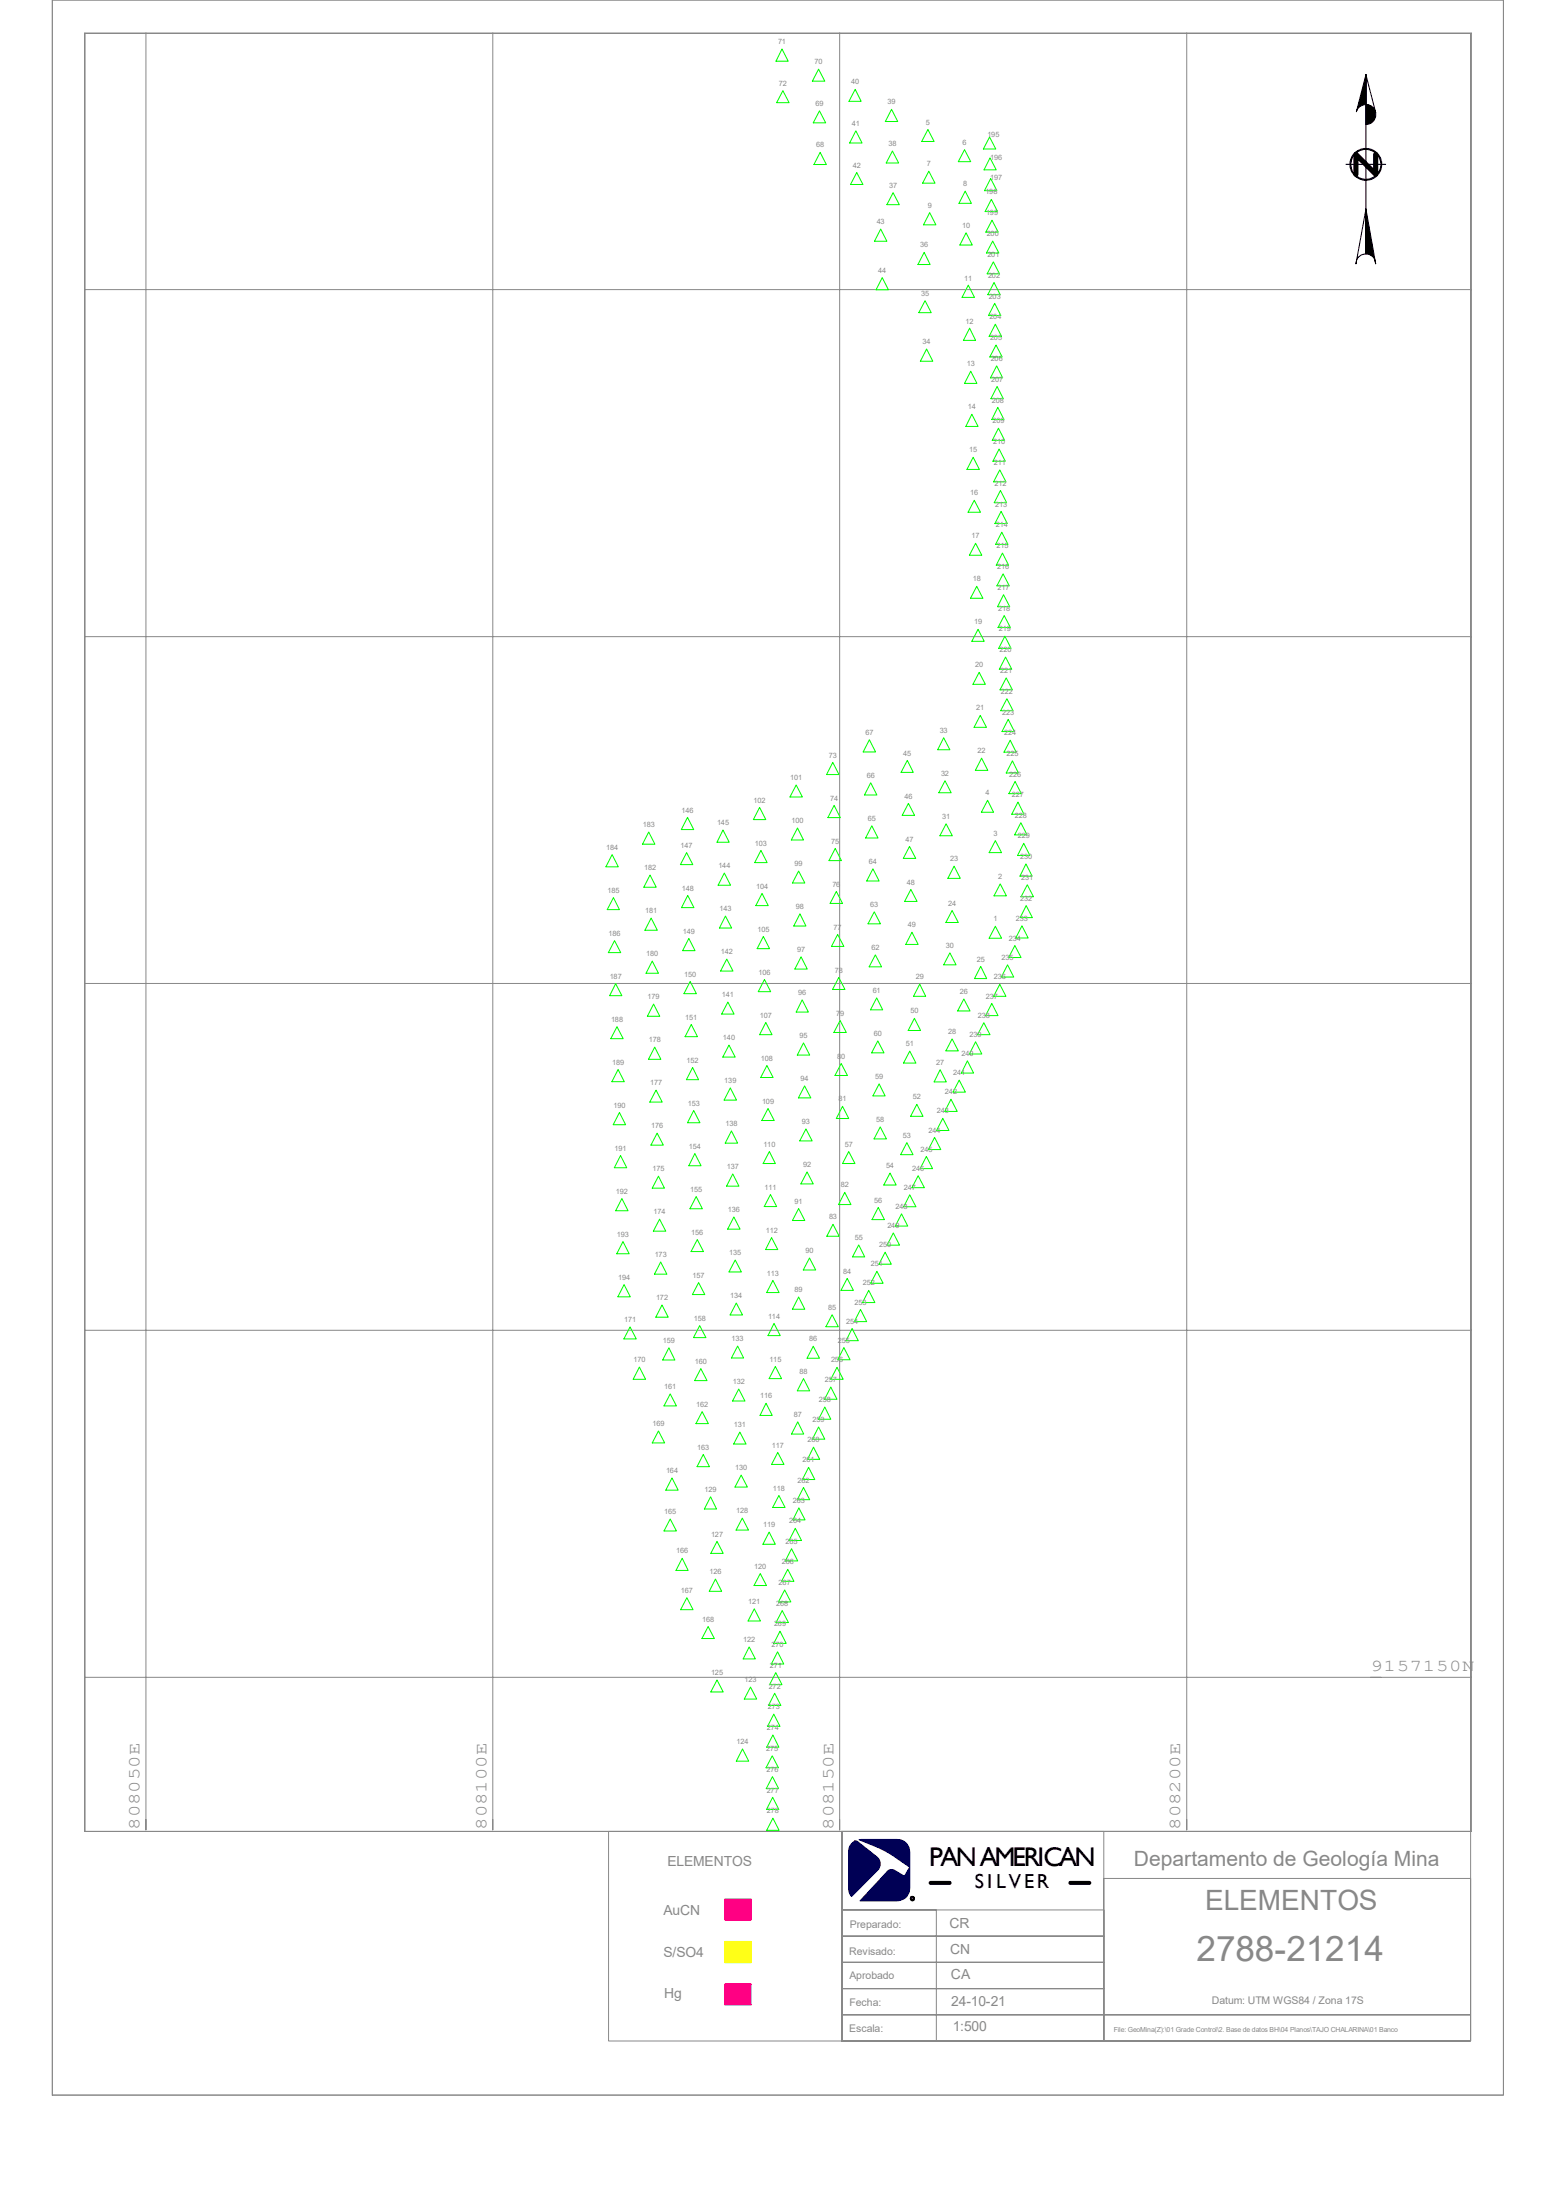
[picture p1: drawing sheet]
<svg xmlns="http://www.w3.org/2000/svg" width="297mm" height="420mm" viewBox="0 0 297 420" stroke-linecap="round" stroke-linejoin="round" font-family="sans-serif">
<g fill="#000" stroke="#000" stroke-width=".19">
<path d="M260.7 20a1.91 1.91 0 0 1 1.9 1.9 1.91 1.91 0 0 1-1.9 1.9z" fill-rule="evenodd"/>
<path d="M260.7 14.3l-.1 5.7a1.8 1.8 0 0 0-1.7 1.3z" fill-rule="evenodd"/>
<path d="M260.7 39.9l1.9 10.5-.2-.8a1.94 1.94 0 0 0-1.7-1.1z" fill-rule="evenodd"/>
</g>
<path d="M138.3 378.7h5.1v4.1h-5.1z" fill-rule="evenodd" fill="#f0f" stroke="#f0f" stroke-width=".19"/>
<path d="M138.3 370.6h5.1v4.1h-5.1z" fill-rule="evenodd" fill="#ff0" stroke="#ff0" stroke-width=".19"/>
<path d="M138.3 362.5h5.1v4.1h-5.1z" fill-rule="evenodd" fill="#f00" stroke="#f00" stroke-width=".19"/>
<g fill="#005" stroke="#005" stroke-width=".19">
<path d="M162.5 352l.7-.5h.5l3.7 3a1.76 1.76 0 0 1 .3 2.3l-5.2 5.2a2.42 2.42 0 0 1-.5-1.5v-6.9a2.22 2.22 0 0 1 .5-1.6z" fill-rule="evenodd"/>
<path d="M164 351.2h7.2a2.36 2.36 0 0 1 2.5 2.4v6.9a2.36 2.36 0 0 1-2.5 2.4h-7l5-5.4a1.18 1.18 0 0 1 1.7-.3l1.7 1 1.1-1.8-3.2-2.1-1.8-1.1z" fill-rule="evenodd"/>
</g>
<g fill="none" stroke="#888" stroke-width=".19">
<path d="M10 0h277v400h-277zM16.2 6.4h264.5v343.2h-264.5zM16.2 6.3h264.6v343.3h-264.6zM27.9 6.3v343M94.1 6.3v343M160.3 6.3v343M226.5 6.3v343M16.2 55.3h264.6M16.2 121.5h264.6M16.2 187.7h264.6M16.2 254h264.6M16.2 320.2h264.6"/>
<path d="M116.2 349.6h44.5v40h-44.5zM160.7 349.6h120v40h-120zM160.7 349.6h50v40h-50zM210.7 358.6h70v26h-70zM160.7 379.6h50v5h-50zM160.7 374.6h50v5h-50zM160.7 369.6h50v5h-50zM160.7 364.6h50v5h-50zM160.7 364.6h18v25h-18zM160.7 384.6h50v5h-50zM210.7 384.6h70v5h-70z"/>
</g>
<g fill="none" stroke="#000" stroke-width=".19">
<path d="M260.7 14.3l1.9 7.2a1.87 1.87 0 0 0-1.9-1.5zM260.7 14.3v34.2M256.9 31.4h7.6M260.7 39.9l-.1 8.6a1.93 1.93 0 0 0-1.6 1.1l-.2 .8z"/>
<circle cx="260.7" cy="31.4" r="3"/>
<circle cx="260.7" cy="31.4" r="2.84"/>
</g>
<path d="M262.6 29.5v3.8l-3.8-3.8v3.8" fill="none" stroke="#000" stroke-width=".97"/>
<circle cx="174.2" cy="362.5" r=".32" fill="none" stroke="#000" stroke-width=".38"/>
<g fill="none" stroke="#0f0" stroke-width=".19">
<path d="M149.3 9.4l1.2 2.3h-2.4zM149.4 17.3l1.2 2.3h-2.3zM156.3 13.2l1.1 2.3h-2.3zM163.2 17.1l1.2 2.2h-2.3zM156.4 21.2l1.2 2.3h-2.4zM156.5 29.1l1.2 2.3h-2.3zM163.4 25l1.1 2.3h-2.3zM163.5 32.9l1.2 2.3h-2.4zM170.2 20.9l1.2 2.3h-2.4zM170.3 28.8l1.2 2.3h-2.3zM170.5 36.8l1.2 2.3h-2.4zM177.1 24.7l1.2 2.3h-2.4z"/>
<path d="M177.3 32.7l1.2 2.3h-2.4zM184.1 28.6l1.2 2.3h-2.4zM184.2 36.5l1.2 2.3h-2.4zM188.9 26.2l1.2 2.2h-2.4zM189 30.1l1.2 2.3h-2.4zM189.1 34.1l1.2 2.3h-2.4zM189.2 38.1l1.2 2.3h-2.4zM168.1 43.7l1.2 2.4h-2.4zM168.4 53l1.2 2.3h-2.4zM176.4 48.2l1.1 2.3h-2.3zM176.6 57.4l1.2 2.3h-2.4zM177.5 40.6l1.1 2.3h-2.3z"/>
<path d="M184.4 44.5l1.2 2.3h-2.4zM184.8 54.4l1.2 2.4h-2.4zM189.4 42l1.1 2.3h-2.3zM189.5 46l1.2 2.3h-2.4zM189.6 50l1.2 2.3h-2.4zM189.7 53.9l1.2 2.4h-2.3zM189.9 57.9l1.2 2.3h-2.4zM176.9 66.6l1.2 2.4h-2.4zM185.1 62.7l1.1 2.3h-2.3zM185.3 70.9l1.2 2.3h-2.4zM185.5 79.1l1.2 2.3h-2.3zM190 61.9l1.2 2.3h-2.4z"/>
<path d="M190.1 65.9l1.2 2.3h-2.4zM190.2 69.9l1.2 2.2h-2.3zM190.3 73.8l1.2 2.3h-2.4zM190.5 77.8l1.1 2.3h-2.3zM185.8 87.3l1.1 2.3h-2.3zM186 95.5l1.2 2.3h-2.4zM190.6 81.7l1.2 2.4h-2.4zM190.7 85.7l1.2 2.4h-2.4zM190.8 89.7l1.2 2.3h-2.3zM191 93.6l1.2 2.4h-2.4zM191.1 97.6l1.2 2.3h-2.4zM186.2 103.7l1.2 2.3h-2.4z"/>
<path d="M186.4 111.9l1.2 2.3h-2.3zM191.2 101.6l1.2 2.3h-2.4zM191.3 105.6l1.2 2.3h-2.3zM191.5 109.6l1.2 2.2h-2.4zM191.6 113.5l1.1 2.3h-2.3zM191.7 117.5l1.2 2.3h-2.4zM186.7 120.1l1.2 2.3h-2.4zM186.9 128.4l1.2 2.2h-2.4zM187.1 136.6l1.2 2.3h-2.4zM191.8 121.5l1.2 2.3h-2.4zM191.9 125.4l1.2 2.4h-2.3zM192.1 129.4l1.2 2.3h-2.4z"/>
<path d="M192.2 133.4l1.2 2.3h-2.4zM192.4 137.3l1.2 2.4h-2.3zM123.8 158.8l1.2 2.4h-2.4zM131.2 156l1.2 2.4h-2.4zM138 158.5l1.2 2.3h-2.3zM145 154.1l1.2 2.4h-2.4zM152 149.9l1.2 2.2h-2.4zM152.2 158.1l1.2 2.3h-2.4zM159 145.5l1.1 2.4h-2.3zM159.2 153.8l1.2 2.3h-2.4zM165.9 141.2l1.2 2.4h-2.3zM166.2 149.4l1.2 2.4h-2.4z"/>
<path d="M166.4 157.6l1.2 2.4h-2.4zM173.2 145.2l1.1 2.2h-2.3zM173.4 153.4l1.2 2.3h-2.4zM180.1 140.8l1.2 2.3h-2.3zM180.4 149.1l1.2 2.2h-2.4zM180.6 157.3l1.2 2.3h-2.4zM187.4 144.7l1.2 2.4h-2.4zM188.5 152.8l1.2 2.3h-2.4zM192.8 141.3l1.2 2.3h-2.4zM193.3 145.2l1.1 2.4h-2.3zM193.8 149.2l1.1 2.3h-2.3zM194.3 153.1l1.2 2.3h-2.4z"/>
<path d="M194.9 157.1l1.1 2.3h-2.3zM116.8 163.2l1.2 2.3h-2.3zM117.1 171.4l1.1 2.3h-2.3zM117.3 179.6l1.2 2.3h-2.4zM124.1 167l1.2 2.4h-2.4zM124.3 175.3l1.2 2.3h-2.4zM131.1 162.8l1.1 2.3h-2.3zM131.3 170.9l1.2 2.4h-2.4zM131.5 179.2l1.2 2.3h-2.4zM138.3 166.7l1.1 2.3h-2.3zM138.5 174.9l1.2 2.3h-2.4zM145.2 162.3l1.2 2.4h-2.3z"/>
<path d="M145.5 170.6l1.1 2.3h-2.3zM145.7 178.8l1.2 2.3h-2.4zM152.4 166.3l1.2 2.3h-2.3zM152.7 174.5l1.1 2.3h-2.3zM159.4 162l1.2 2.3h-2.4zM159.6 170.2l1.2 2.3h-2.3zM159.9 178.4l1.2 2.3h-2.4zM166.6 165.9l1.2 2.3h-2.4zM166.9 174.1l1.2 2.3h-2.4zM173.6 161.6l1.2 2.3h-2.4zM173.9 169.8l1.1 2.3h-2.3zM174.1 178l1.2 2.3h-2.4z"/>
<path d="M181.7 173.8l1.2 2.3h-2.3zM182.1 165.4l1.2 2.3h-2.4zM190 176.8l1.2 2.3h-2.4zM190 160.5l1.2 2.3h-2.4zM190.9 168.7l1.2 2.3h-2.4zM195.1 176.7l1.2 2.4h-2.4zM195.4 161l1.2 2.3h-2.4zM195.8 164.9l1.2 2.4h-2.3zM195.9 172.9l1.2 2.3h-2.4zM196.1 168.9l1.2 2.3h-2.4zM117.5 187.8l1.2 2.3h-2.3zM117.8 196l1.2 2.3h-2.4z"/>
<path d="M124.5 183.5l1.2 2.3h-2.4zM124.8 191.7l1.1 2.3h-2.3zM125 199.9l1.2 2.3h-2.4zM131.7 187.4l1.2 2.3h-2.3zM132 195.6l1.1 2.3h-2.3zM138.7 183.1l1.2 2.3h-2.4zM138.9 191.3l1.2 2.3h-2.3zM139.1 199.5l1.2 2.3h-2.3zM145.9 187l1.2 2.3h-2.4zM146.2 195.2l1.2 2.3h-2.4zM152.9 182.7l1.2 2.3h-2.4zM153.1 190.9l1.2 2.3h-2.3z"/>
<path d="M153.4 199.1l1.2 2.3h-2.4zM160.1 186.6l1.2 2.3h-2.4zM160.4 194.8l1.1 2.3h-2.3zM167.1 182.3l1.2 2.3h-2.4zM167.3 190.5l1.2 2.3h-2.3zM167.6 198.7l1.1 2.3h-2.3zM174.5 194.4l1.2 2.3h-2.3zM175.6 187.9l1.1 2.3h-2.3zM181.3 181.9l1.2 2.3h-2.4zM181.7 198.3l1.2 2.3h-2.3zM184 190.7l1.2 2.3h-2.4zM186.2 198.9l1.2 2.3h-2.4z"/>
<path d="M187.2 184.5l1.1 2.3h-2.3zM187.8 195.2l1.2 2.3h-2.4zM189.3 191.6l1.2 2.3h-2.4zM190.8 187.9l1.2 2.3h-2.3zM192.3 184.2l1.2 2.3h-2.4zM193.7 180.5l1.2 2.3h-2.4zM118 204.2l1.2 2.3h-2.4zM118.2 212.4l1.2 2.3h-2.3zM125.2 208.1l1.2 2.3h-2.4zM125.4 216.3l1.2 2.3h-2.4zM132.2 203.8l1.1 2.3h-2.3zM132.4 212l1.2 2.3h-2.4z"/>
<path d="M139.4 207.7l1.2 2.3h-2.4zM139.6 215.9l1.2 2.3h-2.4zM146.4 203.4l1.2 2.3h-2.4zM146.6 211.6l1.2 2.3h-2.4zM146.9 219.8l1.1 2.3h-2.3zM153.6 207.3l1.2 2.3h-2.4zM153.8 215.5l1.2 2.3h-2.3zM160.6 203l1.2 2.3h-2.4zM160.8 211.2l1.2 2.3h-2.4zM162 219.8l1.2 2.3h-2.4zM167.8 206.9l1.2 2.3h-2.4zM168 215.1l1.2 2.3h-2.4z"/>
<path d="M173.1 218.1l1.2 2.3h-2.4zM173.7 200.7l1.1 2.2h-2.3zM175 210.8l1.2 2.3h-2.4zM178.4 217.1l1.2 2.4h-2.4zM179.5 204.2l1.1 2.3h-2.3zM180 213.5l1.1 2.3h-2.3zM181.5 209.8l1.2 2.4h-2.4zM183.1 206.2l1.2 2.3h-2.4zM184.7 202.5l1.1 2.4h-2.3zM118.4 220.6l1.2 2.3h-2.3zM118.7 228.8l1.2 2.3h-2.4zM118.9 237l1.2 2.4h-2.4z"/>
<path d="M125.7 224.5l1.1 2.3h-2.3zM125.9 232.7l1.2 2.3h-2.4zM132.6 220.2l1.2 2.3h-2.3zM132.9 228.4l1.2 2.4h-2.4zM133.1 236.6l1.2 2.3h-2.4zM139.9 224.1l1.2 2.3h-2.4zM140.1 232.3l1.2 2.4h-2.4zM147.1 228l1.2 2.3h-2.4zM147.3 236.3l1.2 2.2h-2.4zM152.4 230.7l1.2 2.3h-2.3zM154.1 223.7l1.1 2.3h-2.3zM159 233.7l1.2 2.3h-2.4z"/>
<path d="M161.2 227.6l1.2 2.4h-2.3zM163.9 237.7l1.2 2.2h-2.4zM167.6 230.5l1.2 2.3h-2.3zM169 239.1l1.1 2.2h-2.3zM169.9 223.9l1.2 2.3h-2.4zM170.5 235.4l1.2 2.3h-2.4zM172.1 231.7l1.2 2.4h-2.4zM173.7 228.1l1.1 2.3h-2.3zM175.3 224.5l1.1 2.2h-2.3zM176.8 220.8l1.2 2.3h-2.4zM119.1 245.2l1.2 2.4h-2.4zM120.3 253.3l1.2 2.3h-2.4z"/>
<path d="M126.1 240.9l1.2 2.3h-2.4zM126.4 249.1l1.2 2.4h-2.4zM127.7 257.3l1.1 2.3h-2.3zM133.3 244.9l1.2 2.2h-2.3zM133.6 253.1l1.1 2.3h-2.3zM140.3 240.5l1.2 2.3h-2.4zM140.5 248.8l1.2 2.2h-2.3zM140.8 257l1.1 2.2h-2.3zM147.5 244.4l1.2 2.4h-2.4zM147.7 252.6l1.2 2.4h-2.3zM152.4 247.6l1.2 2.3h-2.3zM154.5 240.2l1.2 2.2h-2.4z"/>
<path d="M155.2 257l1.2 2.3h-2.3zM158.8 251l1.2 2.3h-2.4zM161.1 257.3l1.2 2.3h-2.4zM161.7 244.1l1.2 2.2h-2.4zM162.6 253.6l1.2 2.3h-2.3zM164.3 250l1.1 2.3h-2.3zM165.8 246.3l1.2 2.4h-2.4zM167.4 242.7l1.2 2.3h-2.4zM122 261l1.2 2.3h-2.3zM125.7 273.2l1.2 2.3h-2.4zM127.9 266.1l1.2 2.3h-2.4zM133.8 261.3l1.2 2.3h-2.4z"/>
<path d="M134 269.5l1.2 2.3h-2.4zM134.2 277.7l1.2 2.3h-2.3zM141 265.2l1.2 2.3h-2.4zM141.2 273.4l1.2 2.3h-2.4zM146.2 267.9l1.2 2.3h-2.3zM148 260.9l1.2 2.3h-2.4zM148.5 277.3l1.1 2.3h-2.3zM152.3 271.4l1.1 2.4h-2.3zM153.4 263.2l1.2 2.3h-2.4zM155.3 276.3l1.2 2.3h-2.4zM156.3 272.4l1.1 2.3h-2.3zM157.4 268.6l1.2 2.3h-2.3z"/>
<path d="M158.6 264.8l1.2 2.3h-2.4zM159.8 261l1.2 2.3h-2.4zM127.9 290l1.2 2.3h-2.4zM128.3 282.2l1.2 2.3h-2.4zM130.2 297.5l1.2 2.3h-2.4zM135.6 285.7l1.2 2.4h-2.3zM136.9 294.3l1.1 2.2h-2.3zM141.5 281.6l1.2 2.3h-2.4zM141.7 289.8l1.2 2.3h-2.4zM146.8 292.5l1.2 2.3h-2.4zM148.7 285.5l1.2 2.3h-2.4zM150.4 299.6l1.2 2.3h-2.4z"/>
<path d="M151.1 295.7l1.2 2.3h-2.4zM151.8 291.8l1.2 2.3h-2.4zM152.5 287.9l1.2 2.3h-2.4zM153.4 284l1.2 2.3h-2.4zM154.3 280.1l1.2 2.3h-2.3zM131.1 305l1.2 2.3h-2.4zM135.2 310.5l1.2 2.3h-2.4zM136.6 301.5l1.2 2.3h-2.4zM143 314.4l1.2 2.3h-2.3zM144 307.1l1.2 2.4h-2.4zM145.1 300.4l1.2 2.3h-2.4zM148.1 319.3l1.2 2.3h-2.4z"/>
<path d="M148.4 315.3l1.2 2.4h-2.4zM148.9 311.4l1.2 2.3h-2.4zM149.3 307.5l1.2 2.3h-2.4zM149.8 303.5l1.2 2.3h-2.4zM136.9 320.7l1.1 2.3h-2.3zM141.7 333.9l1.2 2.3h-2.4zM143.3 322.1l1.1 2.3h-2.3zM147.4 335.2l1.2 2.3h-2.4zM147.4 339.2l1.2 2.3h-2.3zM147.5 331.2l1.2 2.3h-2.4zM147.7 327.2l1.2 2.4h-2.4zM147.9 323.3l1.2 2.3h-2.4z"/>
<path d="M147.5 343.1l1.2 2.3h-2.4zM147.5 347.1l1.2 2.3h-2.4zM174.3 362.8h.1"/>
</g>
<path d="M177.6 359.5h3.7M204.3 359.5h3.6" fill="none" stroke="#000" stroke-width=".76"/>
<text font-size="6.7" fill="#888" x="228.4" y="374.4">2788-21214</text>
<text font-size="5.3" fill="#888" x="230" y="364.6">ELEMENTOS</text>
<text font-size="5.1" x="177.3" y="356.3">PAN AMERICAN</text>
<text font-size="4" fill="#888" x="216.4" y="356.3">Departamento de Geología Mina</text>
<text font-size="3.9" x="186.1" y="360.5">S I L V E R</text>
<g font-size="3.2" fill="#888">
<text x="261.6" y="319">9157150N</text>
<text x="26.6" y="349.3" transform="rotate(-90 26.6 349.3)">808050E</text>
<text x="92.9" y="349.3" transform="rotate(-90 92.9 349.3)">808100E</text>
<text x="159.1" y="349.3" transform="rotate(-90 159.1 349.3)">808150E</text>
<text x="225.3" y="349.3" transform="rotate(-90 225.3 349.3)">808200E</text>
</g>
<g font-size="2.7" fill="#888">
<text x="127.4" y="356.2">ELEMENTOS</text>
<text x="126.7" y="365.5">AuCN</text>
<text x="181.2" y="368.1">CR</text>
<text x="126.7" y="373.7">S/SO4</text>
<text x="181.4" y="373.1">CN</text>
<text x="181.5" y="377.9">CA</text>
<text x="126.7" y="381.3">Hg</text>
<text x="181.6" y="383">24-10-21</text>
<text x="181.9" y="387.8">1:500</text>
</g>
<g font-size="2" fill="#888">
<text x="162.2" y="368.1">Preparado:</text>
<text x="162.1" y="373.2">Revisado:</text>
<text x="162.1" y="377.9">Aprobado</text>
<text x="162.1" y="383">Fecha:</text>
<text x="231.3" y="382.5">Datum: UTM WGS84 / Zona 17S</text>
<text x="162.1" y="387.9">Escala:</text>
</g>
<g font-size="1.4" fill="#888">
<text x="148.5" y="8.5">71</text>
<text x="148.7" y="16.4">72</text>
<text x="155.5" y="12.3">70</text>
<text x="162.5" y="16.1">40</text>
<text x="155.7" y="20.2">69</text>
<text x="169.4" y="19.9">39</text>
<text x="176.7" y="23.8">5</text>
<text x="155.8" y="28.2">68</text>
<text x="162.6" y="24">41</text>
<text x="169.6" y="27.9">38</text>
<text x="183.7" y="27.6">6</text>
<text x="188.5" y="26.1">195</text>
<text x="162.8" y="32">42</text>
<text x="169.7" y="35.9">37</text>
<text x="176.9" y="31.8">7</text>
<text x="183.9" y="35.6">8</text>
<text x="189" y="30.6">196</text>
<text x="189" y="34.3">197</text>
<text x="177.1" y="39.7">9</text>
<text x="188.1" y="37.1">198</text>
<text x="188.2" y="41.1">199</text>
<text x="167.3" y="42.8">43</text>
<text x="175.6" y="47.2">36</text>
<text x="183.6" y="43.5">10</text>
<text x="188.3" y="45.1">200</text>
<text x="167.6" y="52.1">44</text>
<text x="184.1" y="53.6">11</text>
<text x="188.5" y="49.1">201</text>
<text x="188.6" y="53">202</text>
<text x="175.8" y="56.5">35</text>
<text x="188.7" y="57">203</text>
<text x="176.1" y="65.7">34</text>
<text x="184.3" y="61.8">12</text>
<text x="188.8" y="61">204</text>
<text x="189" y="64.9">205</text>
<text x="184.5" y="69.9">13</text>
<text x="189.1" y="68.9">206</text>
<text x="189.2" y="72.9">207</text>
<text x="189.3" y="76.9">208</text>
<text x="184.7" y="78.1">14</text>
<text x="189.4" y="80.8">209</text>
<text x="185" y="86.4">15</text>
<text x="189.6" y="84.8">210</text>
<text x="189.7" y="88.8">211</text>
<text x="185.2" y="94.6">16</text>
<text x="189.8" y="92.8">212</text>
<text x="189.9" y="96.7">213</text>
<text x="190.1" y="100.7">214</text>
<text x="185.5" y="102.8">17</text>
<text x="190.2" y="104.6">215</text>
<text x="185.7" y="111">18</text>
<text x="190.3" y="108.6">216</text>
<text x="190.4" y="112.6">217</text>
<text x="185.9" y="119.2">19</text>
<text x="190.5" y="116.6">218</text>
<text x="190.7" y="120.5">219</text>
<text x="190.8" y="124.5">220</text>
<text x="186.1" y="127.4">20</text>
<text x="190.9" y="128.5">221</text>
<text x="186.4" y="135.6">21</text>
<text x="191.1" y="132.5">222</text>
<text x="191.3" y="136.4">223</text>
<text x="165.2" y="140.3">67</text>
<text x="179.4" y="139.9">33</text>
<text x="186.6" y="143.8">22</text>
<text x="191.7" y="140.4">224</text>
<text x="150.8" y="148.9">101</text>
<text x="158.2" y="144.6">73</text>
<text x="165.4" y="148.5">66</text>
<text x="172.4" y="144.2">45</text>
<text x="179.6" y="148.1">32</text>
<text x="192.1" y="144.3">225</text>
<text x="192.6" y="148.3">226</text>
<text x="130.1" y="155.2">146</text>
<text x="143.8" y="153.2">102</text>
<text x="158.5" y="152.8">74</text>
<text x="172.6" y="152.4">46</text>
<text x="188.1" y="151.8">4</text>
<text x="193.2" y="152.2">227</text>
<text x="122.7" y="157.9">183</text>
<text x="129.9" y="161.8">147</text>
<text x="136.9" y="157.5">145</text>
<text x="144.1" y="161.5">103</text>
<text x="151.1" y="157.1">100</text>
<text x="158.7" y="161">75</text>
<text x="165.7" y="156.7">65</text>
<text x="172.8" y="160.7">47</text>
<text x="179.8" y="156.3">31</text>
<text x="189.6" y="159.6">3</text>
<text x="193.7" y="156.1">228</text>
<text x="194.3" y="160.1">229</text>
<text x="115.7" y="162.2">184</text>
<text x="122.9" y="166.1">182</text>
<text x="137.1" y="165.7">144</text>
<text x="151.7" y="165.4">99</text>
<text x="165.9" y="164.9">64</text>
<text x="181.4" y="164.4">23</text>
<text x="190.5" y="167.8">2</text>
<text x="194.7" y="164">230</text>
<text x="194.9" y="168">231</text>
<text x="116" y="170.4">185</text>
<text x="130.1" y="170.1">148</text>
<text x="137.3" y="173.9">143</text>
<text x="144.3" y="169.6">104</text>
<text x="151.9" y="173.5">98</text>
<text x="158.9" y="169.2">76</text>
<text x="166.1" y="173.1">63</text>
<text x="173.1" y="168.9">48</text>
<text x="181" y="172.9">24</text>
<text x="194.7" y="172">232</text>
<text x="116.2" y="178.6">186</text>
<text x="123.1" y="174.3">181</text>
<text x="130.3" y="178.3">149</text>
<text x="144.6" y="177.8">105</text>
<text x="159.1" y="177.5">77</text>
<text x="173.3" y="177">49</text>
<text x="189.6" y="175.9">1</text>
<text x="192.6" y="179.6">234</text>
<text x="193.9" y="175.8">233</text>
<text x="123.4" y="182.5">180</text>
<text x="137.6" y="182.2">142</text>
<text x="152.1" y="181.7">97</text>
<text x="159.3" y="185.7">78</text>
<text x="166.3" y="181.4">62</text>
<text x="180.6" y="181">30</text>
<text x="186.4" y="183.6">25</text>
<text x="191.2" y="183.3">235</text>
<text x="116.4" y="186.9">187</text>
<text x="123.6" y="190.8">179</text>
<text x="130.6" y="186.5">150</text>
<text x="137.8" y="190.4">141</text>
<text x="144.8" y="186.1">106</text>
<text x="152.4" y="189.9">96</text>
<text x="166.6" y="189.6">61</text>
<text x="174.8" y="186.9">29</text>
<text x="183.2" y="189.8">26</text>
<text x="188.2" y="190.6">237</text>
<text x="189.7" y="187">236</text>
<text x="116.6" y="195.1">188</text>
<text x="130.8" y="194.7">151</text>
<text x="145" y="194.3">107</text>
<text x="159.6" y="193.9">79</text>
<text x="166.8" y="197.8">60</text>
<text x="173.8" y="193.5">50</text>
<text x="181" y="197.4">28</text>
<text x="185.1" y="198">239</text>
<text x="186.6" y="194.3">238</text>
<text x="116.8" y="203.3">189</text>
<text x="123.8" y="199">178</text>
<text x="131.1" y="202.9">152</text>
<text x="138" y="198.6">140</text>
<text x="145.2" y="202.5">108</text>
<text x="152.6" y="198.2">95</text>
<text x="159.8" y="202.1">80</text>
<text x="172.9" y="199.7">51</text>
<text x="178.7" y="203.3">27</text>
<text x="183.5" y="201.6">240</text>
<text x="124.1" y="207.2">177</text>
<text x="138.3" y="206.8">139</text>
<text x="152.8" y="206.4">94</text>
<text x="167" y="206">59</text>
<text x="174.2" y="209.9">52</text>
<text x="180.4" y="208.9">242</text>
<text x="181.9" y="205.3">241</text>
<text x="117.1" y="211.5">190</text>
<text x="124.3" y="215.4">176</text>
<text x="131.3" y="211.1">153</text>
<text x="138.5" y="215">138</text>
<text x="145.5" y="210.7">109</text>
<text x="153.1" y="214.6">93</text>
<text x="160.1" y="210.3">81</text>
<text x="167.3" y="214.2">58</text>
<text x="178.8" y="212.6">243</text>
<text x="117.3" y="219.7">191</text>
<text x="131.5" y="219.3">154</text>
<text x="145.7" y="218.9">110</text>
<text x="161.2" y="218.9">57</text>
<text x="172.3" y="217.2">53</text>
<text x="175.7" y="219.9">245</text>
<text x="177.2" y="216.2">244</text>
<text x="117.6" y="227.9">192</text>
<text x="124.5" y="223.6">175</text>
<text x="131.7" y="227.5">155</text>
<text x="138.7" y="223.2">137</text>
<text x="145.9" y="227.1">111</text>
<text x="153.3" y="222.8">92</text>
<text x="160.5" y="226.7">82</text>
<text x="169.1" y="223">54</text>
<text x="172.5" y="227.2">247</text>
<text x="174.1" y="223.5">246</text>
<text x="124.8" y="231.8">174</text>
<text x="138.9" y="231.4">136</text>
<text x="151.7" y="229.8">91</text>
<text x="158.2" y="232.8">83</text>
<text x="166.9" y="229.6">56</text>
<text x="170.9" y="230.8">248</text>
<text x="117.8" y="236.1">193</text>
<text x="125" y="240">173</text>
<text x="132" y="235.7">156</text>
<text x="139.2" y="239.6">135</text>
<text x="146.2" y="235.3">112</text>
<text x="153.8" y="239.2">90</text>
<text x="163.2" y="236.7">55</text>
<text x="167.8" y="238.1">250</text>
<text x="169.4" y="234.4">249</text>
<text x="118" y="244.3">194</text>
<text x="132.2" y="243.9">157</text>
<text x="146.4" y="243.5">113</text>
<text x="161" y="243.1">84</text>
<text x="164.7" y="245.4">252</text>
<text x="166.2" y="241.8">251</text>
<text x="125.2" y="248.2">172</text>
<text x="139.4" y="247.8">134</text>
<text x="146.6" y="251.7">114</text>
<text x="151.7" y="246.7">89</text>
<text x="158.1" y="250.1">85</text>
<text x="163.1" y="249">253</text>
<text x="119.1" y="252.4">171</text>
<text x="126.5" y="256.4">159</text>
<text x="132.4" y="252.1">158</text>
<text x="139.7" y="256">133</text>
<text x="154.5" y="256.1">86</text>
<text x="159.9" y="256.4">255</text>
<text x="161.5" y="252.7">254</text>
<text x="120.9" y="260.1">170</text>
<text x="132.6" y="260.3">160</text>
<text x="146.9" y="259.9">115</text>
<text x="152.6" y="262.3">88</text>
<text x="157.4" y="263.9">257</text>
<text x="158.6" y="260.1">256</text>
<text x="126.8" y="265.2">161</text>
<text x="132.9" y="268.6">162</text>
<text x="139.9" y="264.2">132</text>
<text x="145.1" y="267">116</text>
<text x="156.3" y="267.7">258</text>
<text x="124.5" y="272.2">169</text>
<text x="140.1" y="272.5">131</text>
<text x="151.5" y="270.5">87</text>
<text x="154.1" y="275.3">260</text>
<text x="155.1" y="271.5">259</text>
<text x="127.1" y="281.2">164</text>
<text x="133.1" y="276.7">163</text>
<text x="140.3" y="280.7">130</text>
<text x="147.3" y="276.4">117</text>
<text x="153.2" y="279.2">261</text>
<text x="134.5" y="284.9">129</text>
<text x="147.5" y="284.6">118</text>
<text x="151.3" y="286.9">263</text>
<text x="152.2" y="283">262</text>
<text x="126.8" y="289.1">165</text>
<text x="135.7" y="293.3">127</text>
<text x="140.5" y="288.9">128</text>
<text x="145.7" y="291.5">119</text>
<text x="150.7" y="290.8">264</text>
<text x="129.1" y="296.5">166</text>
<text x="144" y="299.5">120</text>
<text x="149.2" y="298.7">266</text>
<text x="149.9" y="294.8">265</text>
<text x="130" y="304.1">167</text>
<text x="135.4" y="300.6">126</text>
<text x="148.6" y="302.6">267</text>
<text x="134" y="309.6">168</text>
<text x="142.8" y="306.2">121</text>
<text x="147.7" y="310.5">269</text>
<text x="148.2" y="306.5">268</text>
<text x="141.9" y="313.5">122</text>
<text x="147.3" y="314.5">270</text>
<text x="135.7" y="319.8">125</text>
<text x="142.1" y="321.1">123</text>
<text x="146.7" y="322.4">272</text>
<text x="146.9" y="318.4">271</text>
<text x="146.6" y="326.3">273</text>
<text x="140.6" y="333">124</text>
<text x="146.3" y="334.3">275</text>
<text x="146.4" y="330.3">274</text>
<text x="146.3" y="338.2">276</text>
<text x="146.3" y="342.2">277</text>
<text x="146.4" y="346.2">278</text>
</g>
<text font-size="1.3" fill="#888" x="212.6" y="387.9">File: GeoMina(Z):\01 Grade Control\2. Base de datos BH\04 Planos\TAJO CHALARINA\01 Banco</text>
<text font-size=".5" fill="#005" x="174" y="362.6">R</text>
</svg>
